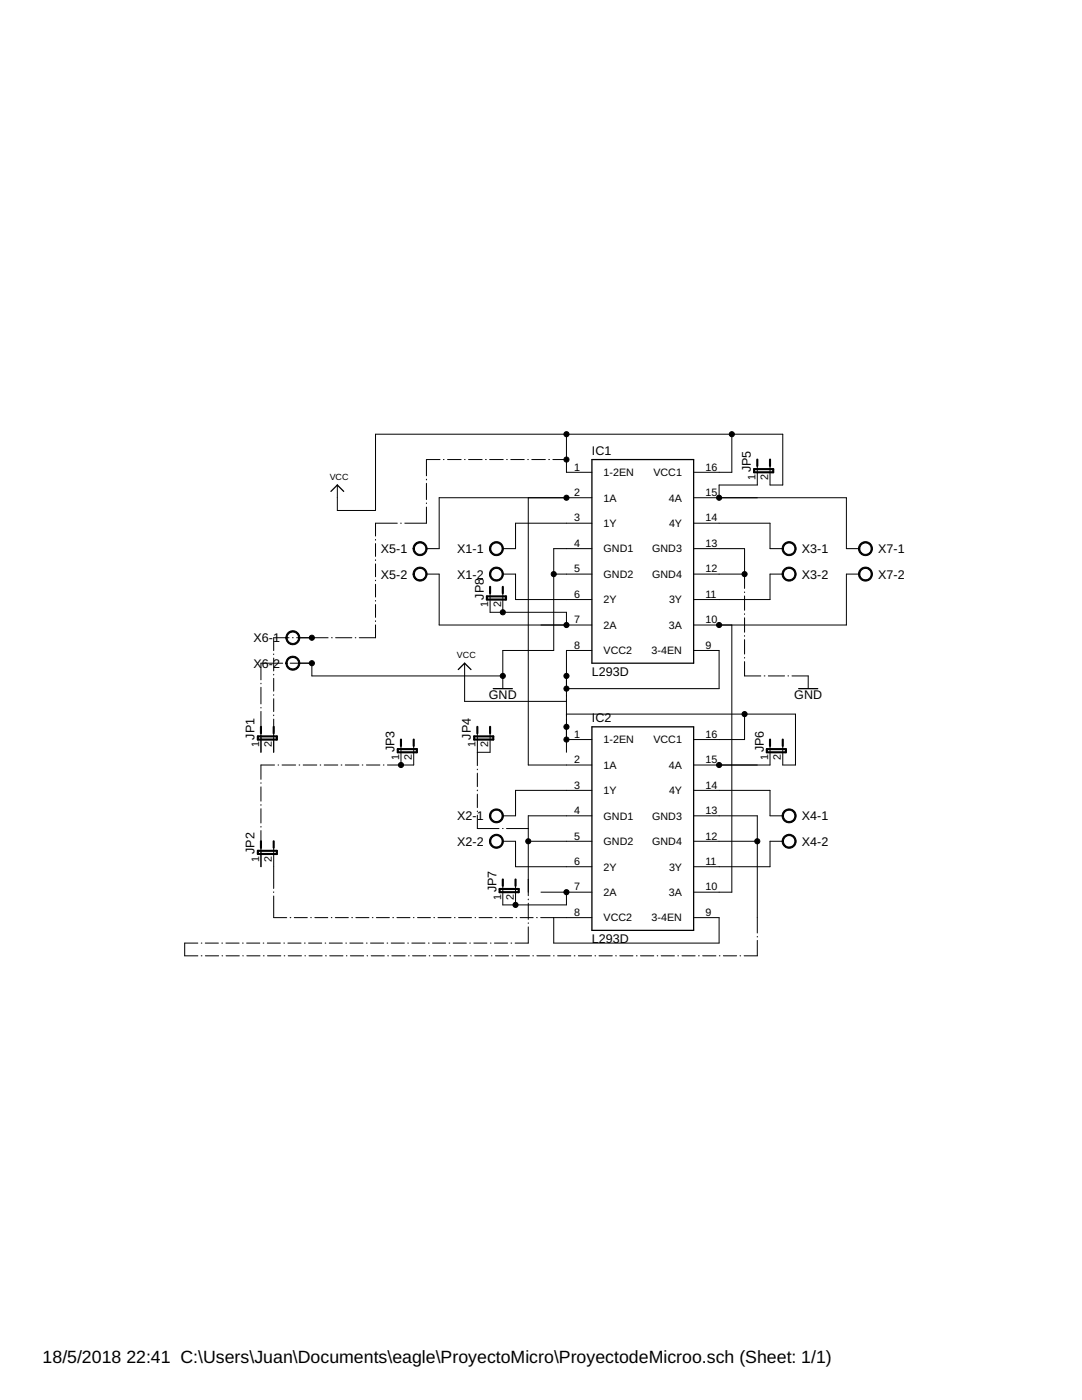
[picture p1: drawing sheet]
<svg xmlns="http://www.w3.org/2000/svg" width="216mm" height="279mm" viewBox="0 0 216 279" stroke-linecap="round" stroke-linejoin="round" font-family="sans-serif">
<path d="M66 98.1l1.3-1.3 1.3 1.3M118.1 91.7h20.3v40.7h-20.3zM91.4 133.6l1.3-1.2 1.3 1.2M98.4 137.4h3.8M159.4 137.4h3.8M118.1 145.1h20.3v40.6h-20.3z" fill="none" stroke="#000" stroke-width=".25"/>
<g fill="none" stroke="#000" stroke-width=".2">
<path d="M85.1 95.6v.2M85.1 96.5v3.2M87.8 91.7h-2.7v3.3M88.5 91.7h.1M89.3 91.7h2.7M92.7 91.7h.1M93.5 91.7h2.7M96.9 91.7h.1M97.7 91.7h2.7M101.1 91.7h.1M101.9 91.7h2.7M105.3 91.7h.1"/>
<path d="M105.4 99.3v53.4h12.7M106.1 91.7h2.7M109.5 91.7h.1M110.3 91.7h2.7M113 86.7v7.6h5.1M118.1 99.3h-30.5v10.2h-2.5M138.4 99.3h30.5v10.2h2.5M146 86.7v7.6h-7.6M151.1 93v3.8h-7.6v2.5M153.6 93v3.8h2.6v-10.1h-81.3v15.2h-7.6v-5.1M74.9 107.7v.1M74.9 108.5v2.5"/>
<path d="M74.9 111.7v.2M74.9 112.5v2.6M74.9 115.8v.1M74.9 116.6v2.5M74.9 119.8v.2M79.3 104.4h-4.4v2.6M79.9 104.4h.2M85.1 101.2v3.2h-4.3M85.1 114.6h2.5v10.1h30.5M85.1 100.4v.1M97.8 118.4v3.8h15.2v2.5M100.3 114.6h2.6v5.1h15.2"/>
<path d="M100.3 118.4v3.8M110.5 114.6h7.6M118.1 104.4h-15.2v5.1h-2.6M118.1 109.5h-7.6v20.3h-10.2v7.6M138.4 104.4h15.2v5.1h2.6M138.4 109.5h10.2v7.9M138.4 114.6h10.2M148.6 118.1v.2M148.6 118.9v2.9M156.2 114.6h-2.6v5.1h-15.2M171.4 114.6h-2.5v10.1h-30.5M52.1 136.4v.1"/>
<path d="M52.1 137.2v3.3M54.6 130.5v.1M54.6 131.3v2.6M54.6 134.6v.1M54.6 135.4v2.5M54.6 138.6v.2M54.6 139.4v2.6M56.4 132.4h-4.3v3.3M57.1 132.4h.1M57.7 127.3h-3.1v2.5M57.9 132.4h4.3v2.5h38.1M58.4 127.3h.1"/>
<path d="M59.2 127.3h6.3M66.1 127.3h.2M67 127.3h3.2M70.9 127.3h.1M74.9 124.7v2.6h-3.2M74.9 120.6v2.6M74.9 123.9v.1M92.7 132.4v7.6h20.3M118.1 129.8h-5.1v20.3M138.4 129.8h5.1v7.6h-30.5M146 124.7v53.4h-7.6M148.6 132v2.9h3.2"/>
<path d="M148.6 122.5v.1M148.6 123.3v2.9M148.6 126.9v.1M148.6 127.7v2.8M148.6 131.2v.1M152.5 134.9h.1M153.3 134.9h3.2M157.2 134.9h.2M158 134.9h3.3v2.5M52.1 141.2v.1M52.1 142v3.3M52.1 146v.1"/>
<path d="M52.1 146.3v3.8M52.1 156.2v.1M52.1 157v2.9M54.6 142.7v.1M54.6 143.5v2.6M54.6 146.3v3.8M54.8 152.7h-2.7v2.8M55.5 152.7h.1M56.3 152.7h2.7M59.7 152.7h.1M60.5 152.7h2.7M63.9 152.7h.1"/>
<path d="M64.7 152.7h2.7M68.1 152.7h.1M68.9 152.7h2.7M72.3 152.7h.1M73.1 152.7h2.7M76.5 152.7h.1M80 148.9v3.8M82.5 148.9v3.8h-5.2M95.2 146.3v6.5M95.2 153.5v.1M95.2 154.3v2.7M95.2 157.7v.1"/>
<path d="M95.2 158.5v2.7M97.8 146.3v3.8h-2.6M113 147.6h5.1M113 142.5h45.7v10.2h-2.5v-3.8M118.1 157.7h-15.2v5.1h-2.6M138.4 157.7h15.2v5.1h2.6M148.6 142.5v5.1h-10.2M153.6 148.9v3.8h-15.2M52.1 160.6v.1M52.1 161.4v2.9M52.1 164.9v.2M52.1 165.8v2.8"/>
<path d="M52.1 169.2v3.8M54.6 178.8v4.3h2.6M54.6 169.2v8.1M54.6 178v.1M95.2 161.9v.1M95.2 162.7v2.7h4.4M100.3 165.4h.1M100.3 167.9h2.6v5.1h15.2M100.3 176.8v3.8h12.7v-2.5M101.1 165.4h4.3M102.9 176.8v3.8M105.4 167.9h12.7"/>
<path d="M105.4 179.4v.2M107.9 178.1h10.2M118.1 162.8h-12.7v16M138.4 162.8h12.7v23.4M138.4 167.9h12.7M156.2 167.9h-2.6v5.1h-15.2M39.5 188.2h-2.6v2.6h2.6M40.2 188.2h.1M40.2 190.8h.1M41 188.2h2.6M41 190.8h2.6M44.3 188.2h.1"/>
<path d="M44.3 190.8h.1M45.1 188.2h2.6M45.1 190.8h2.7M48.4 188.2h.1M48.4 190.8h.2M49.2 188.2h2.6M49.3 190.8h2.6M52.5 188.2h.1M52.6 190.8h.1M53.3 188.2h2.6M53.4 190.8h2.6M56.6 188.2h.2"/>
<path d="M56.7 190.8h.1M57.4 188.2h2.7M57.5 190.8h2.7M57.9 183.1h.1M58.7 183.1h2.6M60.7 188.2h.2M60.8 190.8h.2M61.6 188.2h2.6M61.7 190.8h2.6M62 183.1h.1M62.8 183.1h2.6M64.9 188.2h.1"/>
<path d="M65 190.8h.1M65.7 188.2h2.6M65.8 190.8h2.6M66.1 183.1h.1M66.9 183.1h2.6M69 188.2h.1M69.1 190.8h.1M69.8 188.2h2.6M69.9 190.8h2.7M70.2 183.1h.1M71 183.1h2.6M73.1 188.2h.2"/>
<path d="M73.2 190.8h.2M73.9 188.2h2.7M74.1 190.8h2.6M74.3 183.1h.1M75.1 183.1h2.6M77.2 188.2h.2M77.4 190.8h.1M78.1 188.2h2.6M78.2 190.8h2.6M78.4 183.1h.1M79.2 183.1h2.6M81.4 188.2h.1"/>
<path d="M81.5 190.8h.1M82.2 188.2h2.6M82.3 190.8h2.7M82.5 183.1h.1M83.3 183.1h2.6M85.5 188.2h.1M85.6 190.8h.2M86.3 188.2h2.6M86.5 190.8h2.6M86.6 183.1h.1M87.4 183.1h2.6M89.6 188.2h.1"/>
<path d="M89.8 190.8h.1M90.4 188.2h2.6M90.6 190.8h2.6M90.7 183.1h.1M91.5 183.1h2.6M93.7 188.2h.2M93.9 190.8h.1M94.6 188.2h2.6M94.7 190.8h2.7M94.8 183.1h.1M95.6 183.1h2.6M97.9 188.2h.1"/>
<path d="M98 190.8h.2M98.7 188.2h2.6M98.9 183.1h.1M98.9 190.8h2.6M99.7 183.1h2.6M102 188.2h.1M102.2 190.8h.1M103 183.1h.1M103 190.8h2.6M103.8 183.1h2.6M105.4 180.3v3.2M105.4 184.2v.1"/>
<path d="M105.4 185v3.2h-2.6M106.3 190.8h.1M107.1 183.1h.1M107.1 190.8h2.7M107.9 183.1h10.2M110.4 190.8h.2M110.5 183.1v5.1h33v-5.1h-5.1M111.3 190.8h2.6M114.6 190.8h.1M115.4 190.8h2.6M118.7 190.8h.2M119.5 190.8h2.7"/>
<path d="M122.9 190.8h.1M123.7 190.8h2.6M127 190.8h.1M127.8 190.8h2.7M131.1 190.8h.2M131.9 190.8h2.7M135.3 190.8h.1M136.1 190.8h2.6M139.4 190.8h.1M140.2 190.8h2.7M143.5 190.8h.2M144.3 190.8h2.7"/>
<path d="M147.7 190.8h.1M151.1 186.9v.1M151.1 187.7v3.1h-2.6"/>
</g>
<g fill="#000" stroke="#000" stroke-width=".2">
<path d="M82.8 108.5a1.39 1.39 0 0 1 2.2 .3 1.39 1.39 0 0 1-.8 2 1.39 1.39 0 0 1-1.8-1.3h.3a1.15 1.15 0 0 1 1.6-1.1 1.15 1.15 0 0 1 .3 2 1.15 1.15 0 0 1-1.9-.6v-.3h-.3z" fill-rule="evenodd"/>
<path d="M82.8 113.6a1.39 1.39 0 0 1 2.2 .3 1.39 1.39 0 0 1-.8 2 1.39 1.39 0 0 1-1.8-1.3h.3a1.15 1.15 0 0 1 1.6-1.1 1.15 1.15 0 0 1 .3 1.9 1.15 1.15 0 0 1-1.9-.5v-.3h-.3z" fill-rule="evenodd"/>
<path d="M98 108.5a1.39 1.39 0 0 1 2.2 .3 1.39 1.39 0 0 1-.8 2 1.39 1.39 0 0 1-1.7-1.3h.2a1.14 1.14 0 0 1 1.6-1.1 1.14 1.14 0 0 1 .3 1.9 1.14 1.14 0 0 1-1.8-.5l-.1-.3h-.2z" fill-rule="evenodd"/>
<path d="M98 113.6a1.39 1.39 0 0 1 2.2 .3 1.39 1.39 0 0 1-.8 2 1.39 1.39 0 0 1-1.7-1.3h.2a1.14 1.14 0 0 1 1.6-1.1 1.14 1.14 0 0 1 .3 1.9 1.14 1.14 0 0 1-1.8-.5l-.1-.3h-.2z" fill-rule="evenodd"/>
<path d="M156.4 108.5a1.39 1.39 0 0 1 2.2 .3 1.39 1.39 0 0 1-.8 2 1.39 1.39 0 0 1-1.7-1.3h.2a1.15 1.15 0 0 1 1.6-1.1 1.15 1.15 0 0 1 .3 2 1.15 1.15 0 0 1-1.8-.6l-.1-.3h-.2z" fill-rule="evenodd"/>
<path d="M156.4 113.6a1.39 1.39 0 0 1 2.2 .3 1.39 1.39 0 0 1-.8 2 1.39 1.39 0 0 1-1.7-1.3h.2a1.15 1.15 0 0 1 1.6-1.1 1.15 1.15 0 0 1 .3 1.9 1.15 1.15 0 0 1-1.8-.5l-.1-.3h-.2z" fill-rule="evenodd"/>
<path d="M171.7 108.5a1.39 1.39 0 0 1 2.2 .3 1.39 1.39 0 0 1-.8 2 1.39 1.39 0 0 1-1.8-1.3h.3a1.14 1.14 0 0 1 1.6-1.1 1.14 1.14 0 0 1 .2 1.9 1.14 1.14 0 0 1-1.8-.5v-.3h-.3z" fill-rule="evenodd"/>
<path d="M171.7 113.6a1.39 1.39 0 0 1 2.2 .3 1.39 1.39 0 0 1-.8 2 1.39 1.39 0 0 1-1.8-1.3h.3a1.14 1.14 0 0 1 1.6-1.1 1.14 1.14 0 0 1 .2 1.9 1.14 1.14 0 0 1-1.8-.5v-.3h-.3z" fill-rule="evenodd"/>
<path d="M57.4 126.3a1.4 1.4 0 0 1 2.2 .3 1.4 1.4 0 0 1-.8 2 1.4 1.4 0 0 1-1.8-1.3h.3a1.15 1.15 0 0 1 1.6-1.1 1.15 1.15 0 0 1 .3 1.9 1.15 1.15 0 0 1-1.9-.5v-.3h-.3z" fill-rule="evenodd"/>
<path d="M57.4 131.4a1.4 1.4 0 0 1 2.2 .2 1.4 1.4 0 0 1-.8 2.1 1.4 1.4 0 0 1-1.8-1.3h.3a1.15 1.15 0 0 1 1.6-1.1 1.15 1.15 0 0 1 .3 1.9 1.15 1.15 0 0 1-1.9-.6v-.2h-.3z" fill-rule="evenodd"/>
<path d="M98 161.9a1.4 1.4 0 0 1 2.3 .2 1.4 1.4 0 0 1-.9 2.1 1.4 1.4 0 0 1-1.7-1.4h.2a1.14 1.14 0 0 1 1.6-1 1.14 1.14 0 0 1 .3 1.9 1.14 1.14 0 0 1-1.8-.6l-.1-.3h-.2z" fill-rule="evenodd"/>
<path d="M98 166.9a1.4 1.4 0 0 1 2.3 .3 1.4 1.4 0 0 1-.9 2 1.4 1.4 0 0 1-1.7-1.3h.2a1.14 1.14 0 0 1 1.6-1.1 1.14 1.14 0 0 1 .3 1.9 1.14 1.14 0 0 1-1.8-.5l-.1-.3h-.2z" fill-rule="evenodd"/>
<path d="M156.4 161.9a1.4 1.4 0 0 1 2.3 .2 1.4 1.4 0 0 1-.9 2.1 1.4 1.4 0 0 1-1.7-1.4h.2a1.15 1.15 0 0 1 1.6-1 1.15 1.15 0 0 1 .3 1.9 1.15 1.15 0 0 1-1.8-.6l-.1-.3h-.2z" fill-rule="evenodd"/>
<path d="M156.4 166.9a1.4 1.4 0 0 1 2.3 .3 1.4 1.4 0 0 1-.9 2 1.4 1.4 0 0 1-1.7-1.3h.2a1.15 1.15 0 0 1 1.6-1.1 1.15 1.15 0 0 1 .3 2 1.15 1.15 0 0 1-1.8-.6l-.1-.3h-.2z" fill-rule="evenodd"/>
<circle cx="113" cy="99.3" r=".51"/>
<circle cx="113" cy="91.7" r=".51"/>
<circle cx="113" cy="86.7" r=".51"/>
<circle cx="143.5" cy="99.3" r=".51"/>
<circle cx="146" cy="86.7" r=".51"/>
<circle cx="110.5" cy="114.6" r=".51"/>
<circle cx="148.6" cy="114.6" r=".51"/>
<circle cx="62.2" cy="127.3" r=".51"/>
<circle cx="62.2" cy="132.4" r=".51"/>
<circle cx="100.3" cy="134.9" r=".51"/>
<circle cx="100.3" cy="122.2" r=".51"/>
<circle cx="113" cy="124.7" r=".51"/>
<circle cx="113" cy="137.4" r=".51"/>
<circle cx="113" cy="134.9" r=".51"/>
<circle cx="143.5" cy="124.7" r=".51"/>
<circle cx="80" cy="152.7" r=".51"/>
<circle cx="113" cy="147.6" r=".51"/>
<circle cx="113" cy="145.1" r=".51"/>
<circle cx="143.5" cy="152.7" r=".51"/>
<circle cx="148.6" cy="142.5" r=".51"/>
<circle cx="105.4" cy="167.9" r=".51"/>
<circle cx="113" cy="178.1" r=".51"/>
<circle cx="151.1" cy="167.9" r=".51"/>
<circle cx="102.9" cy="180.6" r=".51"/>
</g>
<g fill="none" stroke="#000" stroke-width=".42">
<path d="M150.5 93.6h3.8v.7h-3.8zM151.1 91.7v1.3M153.6 91.7v1.3M97.2 119h3.8v.7h-3.8zM97.8 117.1v1.3M100.3 117.1v1.3M51.5 147h3.7v.6h-3.7zM52.1 145.1v1.2M54.6 145.1v1.2M79.4 149.5h3.8v.6h-3.8zM80 147.6v1.3M82.5 147.6v1.3"/>
<path d="M94.6 147h3.8v.6h-3.8zM95.2 145.1v1.2M97.8 145.1v1.2M153 149.5h3.8v.6h-3.8zM153.6 147.6v1.3M156.2 147.6v1.3M51.5 169.8h3.7v.6h-3.7zM52.1 167.9v1.3M54.6 167.9v1.3M99.7 177.4h3.8v.7h-3.8zM100.3 175.5v1.3M102.9 175.5v1.3"/>
</g>
<g font-size="3.5">
<text x="8.5" y="272">18/5/2018</text>
<text x="25.2" y="272">22:41 C:\Users\Juan\Documents\eagle\ProyectoMicro\ProyectodeMicroo.sch (Sheet: 1/1)</text>
</g>
<g font-size="2.5">
<text x="118.1" y="90.7">IC1</text>
<text x="149.8" y="94.3" transform="rotate(-90 149.8 94.3)">JP5</text>
<text x="76" y="110.4">X5-1</text>
<text x="91.2" y="110.4">X1-1</text>
<text x="160" y="110.4">X3-1</text>
<text x="175.2" y="110.4">X7-1</text>
<text x="76" y="115.5">X5-2</text>
<text x="91.2" y="115.5">X1-2</text>
<text x="96.5" y="119.7" transform="rotate(-90 96.5 119.7)">JP8</text>
<text x="160" y="115.5">X3-2</text>
<text x="175.2" y="115.5">X7-2</text>
<text x="50.6" y="128.2">X6-1</text>
<text x="50.6" y="133.2">X</text>
<text x="52.3" y="133.2">6-2</text>
<text x="118.1" y="134.9">L293D</text>
<text x="97.6" y="139.5">GND</text>
<text x="158.5" y="139.5">GND</text>
<text x="50.8" y="147.6" transform="rotate(-90 50.8 147.6)">JP1</text>
<text x="94" y="147.6" transform="rotate(-90 94 147.6)">JP4</text>
<text x="118.1" y="144">IC2</text>
<text x="78.7" y="150.1" transform="rotate(-90 78.7 150.1)">JP3</text>
<text x="152.4" y="150.1" transform="rotate(-90 152.4 150.1)">JP6</text>
<text x="91.2" y="163.7">X2-1</text>
<text x="160" y="163.7">X4-1</text>
<text x="50.8" y="170.4" transform="rotate(-90 50.8 170.4)">JP2</text>
<text x="91.2" y="168.8">X2-2</text>
<text x="160" y="168.8">X4-2</text>
<text x="99.1" y="178.1" transform="rotate(-90 99.1 178.1)">JP7</text>
<text x="118.1" y="188.2">L293D</text>
</g>
<g font-size="2.1">
<text x="114.6" y="93.9">1</text>
<text x="120.4" y="95">1-2EN</text>
<text x="130.4" y="95">VCC1</text>
<text x="140.8" y="93.9">16</text>
<text x="150.8" y="95.8" transform="rotate(-90 150.8 95.8)">1</text>
<text x="153.3" y="95.8" transform="rotate(-90 153.3 95.8)">2</text>
<text x="114.6" y="99">2</text>
<text x="120.4" y="100.1">1A</text>
<text x="133.5" y="100.1">4A</text>
<text x="140.8" y="99">15</text>
<text x="114.6" y="104.1">3</text>
<text x="120.4" y="105.2">1Y</text>
<text x="133.5" y="105.2">4Y</text>
<text x="140.8" y="104.1">14</text>
<text x="114.6" y="109.1">4</text>
<text x="120.4" y="110.3">GND1</text>
<text x="130.1" y="110.3">GND3</text>
<text x="140.8" y="109.1">13</text>
<text x="114.6" y="114.2">5</text>
<text x="114.6" y="119.3">6</text>
<text x="120.4" y="115.3">GND2</text>
<text x="130.1" y="115.3">GND4</text>
<text x="140.8" y="114.2">12</text>
<text x="140.8" y="119.3">11</text>
<text x="97.4" y="121.2" transform="rotate(-90 97.4 121.2)">1</text>
<text x="100" y="121.2" transform="rotate(-90 100 121.2)">2</text>
<text x="114.6" y="124.4">7</text>
<text x="120.4" y="120.4">2Y</text>
<text x="120.4" y="125.5">2A</text>
<text x="133.5" y="125.5">3A</text>
<text x="133.5" y="120.4">3Y</text>
<text x="140.8" y="124.4">10</text>
<text x="114.6" y="129.5">8</text>
<text x="120.4" y="130.6">VCC2</text>
<text x="130" y="130.6">3-4EN</text>
<text x="140.8" y="129.5">9</text>
<text x="51.7" y="149.1" transform="rotate(-90 51.7 149.1)">1</text>
<text x="54.3" y="149.1" transform="rotate(-90 54.3 149.1)">2</text>
<text x="94.9" y="149.1" transform="rotate(-90 94.9 149.1)">1</text>
<text x="97.4" y="149.1" transform="rotate(-90 97.4 149.1)">2</text>
<text x="114.6" y="147.2">1</text>
<text x="120.4" y="148.3">1-2EN</text>
<text x="130.4" y="148.3">VCC1</text>
<text x="140.8" y="147.2">16</text>
<text x="79.7" y="151.7" transform="rotate(-90 79.7 151.7)">1</text>
<text x="82.2" y="151.7" transform="rotate(-90 82.2 151.7)">2</text>
<text x="114.6" y="152.3">2</text>
<text x="120.4" y="153.4">1A</text>
<text x="133.5" y="153.4">4A</text>
<text x="140.8" y="152.3">15</text>
<text x="153.3" y="151.7" transform="rotate(-90 153.3 151.7)">1</text>
<text x="155.8" y="151.7" transform="rotate(-90 155.8 151.7)">2</text>
<text x="114.6" y="157.4">3</text>
<text x="120.4" y="158.5">1Y</text>
<text x="133.5" y="158.5">4Y</text>
<text x="140.8" y="157.4">14</text>
<text x="114.6" y="162.5">4</text>
<text x="114.6" y="167.5">5</text>
<text x="120.4" y="163.6">GND1</text>
<text x="130.1" y="163.6">GND3</text>
<text x="140.8" y="162.5">13</text>
<text x="140.8" y="167.5">12</text>
<text x="51.7" y="172" transform="rotate(-90 51.7 172)">1</text>
<text x="54.3" y="172" transform="rotate(-90 54.3 172)">2</text>
<text x="114.6" y="172.6">6</text>
<text x="120.4" y="168.7">GND2</text>
<text x="120.4" y="173.7">2Y</text>
<text x="130.1" y="168.7">GND4</text>
<text x="133.5" y="173.7">3Y</text>
<text x="140.8" y="172.6">11</text>
<text x="100" y="179.6" transform="rotate(-90 100 179.6)">1</text>
<text x="102.5" y="179.6" transform="rotate(-90 102.5 179.6)">2</text>
<text x="114.6" y="177.7">7</text>
<text x="120.4" y="178.8">2A</text>
<text x="133.5" y="178.8">3A</text>
<text x="140.8" y="177.7">10</text>
<text x="114.6" y="182.8">8</text>
<text x="120.4" y="183.9">VCC2</text>
<text x="130" y="183.9">3-4EN</text>
<text x="140.8" y="182.8">9</text>
</g>
<g font-size="1.8">
<text x="65.8" y="95.8">VCC</text>
<text x="91.2" y="131.3">VCC</text>
</g>
</svg>
